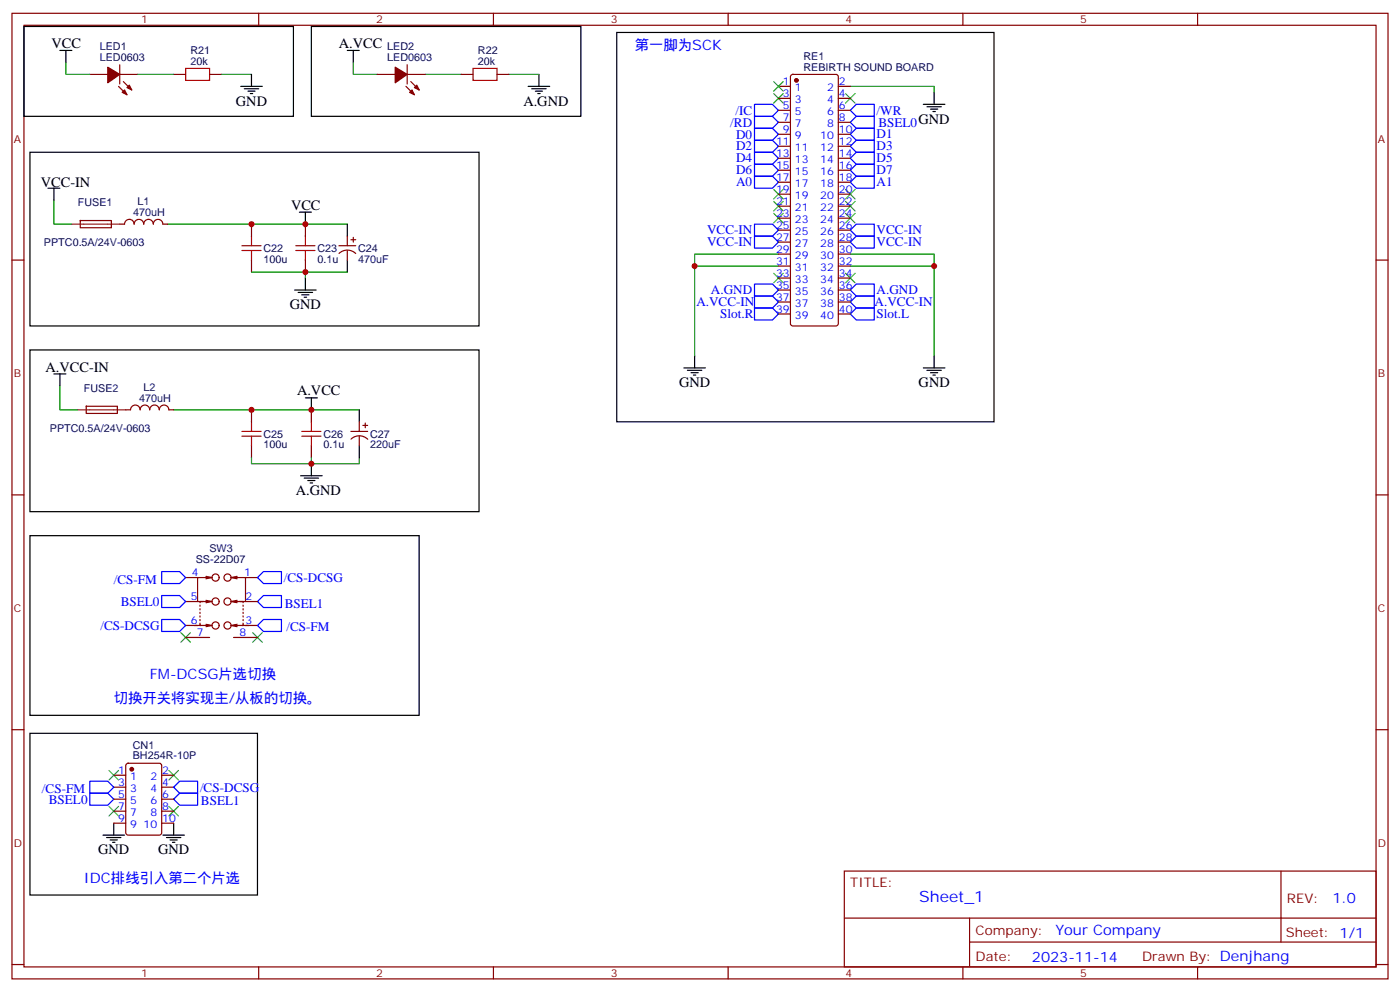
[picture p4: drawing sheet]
<svg xmlns="http://www.w3.org/2000/svg" width="412mm" height="292mm" viewBox="0 0 412 292" stroke-linecap="round" stroke-linejoin="round" font-family="sans-serif">
<g fill="none" stroke="#870000" stroke-width=".35">
<path d="M3.5 3.9h405.4v284.4h-405.4zM7.1 7.4h398.2v277.3h-398.2zM35.3 19.1v5.6M76.2 3.9v3.5M119.9 19.1v5.6M145.3 3.9v3.5M214.5 3.9v3.5M283.6 3.9v3.5M352.8 3.9v3.5M26.5 21.9h5.2M34.9 25.4l2.5 2.5M35.3 21.9h5.3"/>
<path d="M36.3 24l2.5 2.5M51.2 21.9h3.5M61.7 21.9h3.6M111.1 21.9h5.3M119.6 25.4l2.5 2.5M119.9 21.9h5.3M121 24l2.5 2.5M135.8 21.9h3.5M146.4 21.9h3.5M229.3 25.4h3.5M229.3 29h3.5M229.3 32.5h3.5"/>
<path d="M229.3 36h3.5M229.3 39.5h3.5M233.1 22.1l.4-.2h12.7l.5 .2 .2 .5v72.7l-.2 .5-.5 .2h-12.7l-.5-.2-.2-.5v-72.7zM246.9 25.4h3.6M246.9 29h3.6M246.9 32.5h3.6M246.9 36h3.6M246.9 39.5h3.6M229.3 43.1h3.5M229.3 46.6h3.5M229.3 50.1h3.5M229.3 53.7h3.5"/>
<path d="M229.3 57.2h3.5M246.9 43.1h3.6M246.9 46.6h3.6M246.9 50.1h3.6M246.9 53.7h3.6M246.9 57.2h3.6M3.5 76.6h3.6M23.6 65l9.2-.1v2.1l-9.1 .1zM35.3 66h1.4a1.41 1.41 0 0 1 1.4-1.4 1.41 1.41 0 0 1 1.4 1.4 1.41 1.41 0 0 1 1.4-1.4 1.41 1.41 0 0 1 1.4 1.4 1.41 1.41 0 0 1 1.4-1.4 1.41 1.41 0 0 1 1.5 1.4 1.41 1.41 0 0 1 1.4-1.4 1.41 1.41 0 0 1 1.4 1.4h1.4M74.1 66v3.5M74.1 76.6v3.5M90 66v3.5"/>
<path d="M90 76.6v3.5M99.8 72.4h5M99.9 74.6a3.5 3.5 0 0 1 4.9 .1M102.3 69.5v2.9M102.3 73.8v2.8M103.4 70.6h1.4M104.1 69.9v1.4M229.3 78.4h3.5M229.3 74.8h3.5M229.3 71.3h3.5M229.3 67.8h3.5M229.3 64.2h3.5"/>
<path d="M229.3 60.7h3.5M246.9 78.4h3.6M246.9 74.8h3.6M246.9 71.3h3.6M246.9 67.8h3.6M246.9 64.2h3.6M246.9 60.7h3.6M405.3 76.6h3.6M229.3 92.5h3.5M229.3 88.9h3.5M229.3 85.4h3.5M229.3 81.9h3.5"/>
<path d="M246.9 92.5h3.6M246.9 88.9h3.6M246.9 85.4h3.6M246.9 81.9h3.6M25.4 119.6h9.1l.1 2.1h-9.2zM37 120.7h1.5a1.41 1.41 0 0 1 1.4-1.4 1.41 1.41 0 0 1 1.4 1.4 1.41 1.41 0 0 1 1.4-1.4 1.41 1.41 0 0 1 1.4 1.4 1.41 1.41 0 0 1 1.4-1.4 1.41 1.41 0 0 1 1.4 1.4 1.41 1.41 0 0 1 1.4-1.4 1.41 1.41 0 0 1 1.4 1.4h1.5M74.1 120.7v3.5M74.1 131.3v3.5M91.7 120.7v3.5M91.7 131.3v3.5M103.4 127h4.9M103.4 129.3a3.5 3.5 0 0 1 4.9 0"/>
<path d="M105.8 124.2v2.8M105.8 128.4v2.9M106.9 125.3h1.4M107.6 124.6v1.4M3.5 145.7h3.6M405.3 145.7h3.6M54.7 170.1h3.5M54.7 177.1h5.3M58.9 178.2v.3M58.9 179.2v.4M60.7 176.8l1.7 .3-1.7 .4M60.7 169.7l1.7 .4"/>
<path d="M61.7 177.1h-2.8v.4M62.4 170.1h-4.2v7M62.4 170.1l-1.7 .3M68.1 170.1h4.2v7M68.1 170.1l1.7 .3M68.1 177.1l1.7 .4M68.8 177.1h2.8v.4M69.8 169.7l-1.7 .4M69.8 176.8l-1.7 .3M70.6 177.1h5.2M71.6 178.2v.3M71.6 179.2v.4"/>
<path d="M72.3 170.1h3.5M54.7 184.2h4.4M54.7 187.7h7M58.9 183.5v.7h2.8M58.9 180.3v.4M58.9 181.4v.3M58.9 182.4v.4M60.7 183.8l1.7 .4-1.7 .3M68.1 184.2l1.7 .3M68.8 187.7h7M69.8 183.8l-1.7 .4M71.4 184.2h4.4"/>
<path d="M71.6 183.5v.7h-2.8M71.6 180.3v.4M71.6 181.4v.3M71.6 182.4v.4M3.5 214.9h3.6M405.3 214.9h3.6M33.5 228.3h3.5M33.5 231.8h3.5M33.5 238.9h3.5M33.5 235.3h3.5M37.3 225l.4-.2h9.2l.7 .4v20l-.4 .7h-9.5l-.6-.4-.1-20zM47.6 228.3h3.6"/>
<path d="M47.6 231.8h3.6M47.6 238.9h3.6M47.6 235.3h3.6M33.5 242.4h3.5M47.6 242.4h3.6M248.7 256.5h156.6v28.2h-156.6zM377.3 256.5v20.9M248.7 270.4h156.5M285.6 277.4h119.6M285.6 270.4v14.1M3.5 284h3.6M76.2 284.7v3.6"/>
<path d="M145.3 284.7v3.6M214.5 284.7v3.6M283.6 284.7v3.6M352.8 284.7v3.6M405.3 284h3.6"/>
<circle cx="63.5" cy="177.1" r="1.06"/>
<circle cx="63.5" cy="170.1" r="1.06"/>
<circle cx="67" cy="177.1" r="1.06"/>
<circle cx="67" cy="170.1" r="1.06"/>
<circle cx="63.5" cy="184.2" r="1.06"/>
<circle cx="67" cy="184.2" r="1.06"/>
</g>
<g fill="none" stroke="#00f" stroke-width=".35">
<path d="M222.2 30.7h5.3l1.8 1.8-1.8 1.8h-5.3zM222.2 34.3h5.3l1.8 1.7-1.8 1.8h-5.3zM222.2 37.8h5.3l1.8 1.7-1.8 1.8h-5.3zM252.2 34.3h5.3v3.5h-5.3l-1.7-1.8zM252.2 30.7h5.3v3.6h-5.3l-1.7-1.8zM252.2 37.8h5.3v3.5h-5.3l-1.7-1.8zM222.2 41.3h5.3l1.8 1.8-1.8 1.7h-5.3zM222.2 44.8h5.3l1.8 1.8-1.8 1.8h-5.3zM222.2 48.4h5.3l1.8 1.7-1.8 1.8h-5.3zM222.2 51.9h5.3l1.8 1.8-1.8 1.7h-5.3zM252.2 51.9h5.3v3.5h-5.3l-1.7-1.7zM252.2 41.3h5.3v3.5h-5.3l-1.7-1.7z"/>
<path d="M252.2 44.8h5.3v3.6h-5.3l-1.7-1.8zM252.2 48.4h5.3v3.5h-5.3l-1.7-1.8zM222.2 66h5.3l1.8 1.8-1.8 1.7h-5.3zM222.2 69.5h5.3l1.8 1.8-1.8 1.8h-5.3zM252.2 66h5.3v3.5h-5.3l-1.7-1.7zM252.2 69.5h5.3v3.6h-5.3l-1.7-1.8zM222.2 83.6h5.3l1.8 1.8-1.8 1.8h-5.3zM222.2 87.2h5.3l1.8 1.7-1.8 1.8h-5.3zM222.2 90.7h5.3l1.8 1.8-1.8 1.7h-5.3zM250.5 92.5l1.7-1.8h5.3v3.5h-5.3zM250.5 88.9l1.7-1.7h5.3v3.5h-5.3zM252.2 83.6h5.3v3.6h-5.3l-1.7-1.8z"/>
<path d="M47.6 175.4h5.3l1.8 1.7-1.8 1.8h-5.3zM47.6 168.3h5.3l1.8 1.8-1.8 1.7h-5.3zM77.6 175.4h5.3v3.5h-5.3l-1.8-1.8zM77.6 168.3h5.3v3.5h-5.3l-1.8-1.7zM47.6 182.4h5.3l1.8 1.8-1.8 1.7h-5.3zM77.6 182.4h5.3v3.5h-5.3l-1.8-1.7zM26.5 233.6h5.2l1.8 1.7-1.8 1.8h-5.2zM26.5 230h5.2l1.8 1.8-1.8 1.8h-5.2zM51.2 231.8l1.7-1.8h5.3v3.6h-5.3zM52.9 233.6h5.3v3.5h-5.3l-1.7-1.8z"/>
</g>
<g fill="none" stroke="#000" stroke-width=".35">
<path d="M7.1 7.8h79.3v26.5h-79.3zM17.6 14.9h3.6M19.4 14.9v3.5M91.7 7.8h79.4v26.5h-79.4zM102.3 14.9h3.5M104.1 14.9v3.5M181.7 9.6h111.1v114.6h-111.1zM70.9 25.4h6.4M72 26.1h4.2M73 26.8h2.1M73.7 27.6h.7M74.1 21.9v3.5"/>
<path d="M155.6 25.4h6.3M156.6 26.1h4.3M157.7 26.8h2.1M158.4 27.6h.7M158.7 21.9v3.5M272 30.7h6.3M273 31.4h4.3M274.1 32.1h2.1M274.8 32.8h.7M275.2 27.2v3.5M8.8 44.8h132.3v51.2h-132.3zM14.1 55.4h3.5"/>
<path d="M15.9 55.4v3.5M88.2 62.5h3.5M90 62.5v3.5M102.3 66v3.5M102.3 76.6v3.5M86.8 85.4h6.3M87.8 86.1h4.3M88.9 86.8h2.1M89.6 87.5h.7M90 81.9v3.5M8.8 103h132.3v47.7h-132.3zM15.9 110.1h3.5"/>
<path d="M17.6 110.1v3.5M90 117.2h3.5M91.7 117.2v3.5M201.4 108.3h6.4M202.5 109h4.2M203.6 109.7h2.1M204.3 110.5h.7M204.6 104.8v3.5M272 108.3h6.3M273 109h4.3M274.1 109.7h2.1M274.8 110.5h.7"/>
<path d="M275.2 104.8v3.5M91.7 136.6v3.5M105.8 120.7v3.5M105.8 131.3v3.5M8.8 157.7h114.7v52.9h-114.7zM88.5 140.1h6.4M89.6 140.8h4.2M90.7 141.5h2.1M91.4 142.2h.7M8.8 215.9h67v47.7h-67zM30.3 245.9h6.4M31.4 246.6h4.2"/>
<path d="M32.5 247.3h2.1M33.2 248h.7M33.5 242.4v3.5M48 245.9h6.3M49 246.6h4.3M50.1 247.3h2.1M50.8 248h.7M51.2 242.4v3.5"/>
</g>
<g fill="none" stroke="#008700" stroke-width=".35">
<path d="M19.4 18.4v3.5h7.1M104.1 18.4v3.5h7M40.6 21.9h10.6M65.3 21.9h8.8M125.2 21.9h10.6M149.9 21.9h8.8M250.5 25.4h24.7v1.8M15.9 58.9v7.1h5.3M49.4 66h52.9M204.6 78.4h24.7M229.3 74.8h-24.7v30M250.5 78.4h24.7"/>
<path d="M250.5 74.8h24.7v30M74.1 80.1h15.9M102.3 80.1h-12.3v1.8M17.6 113.6v7.1h5.3M51.2 120.7h54.6M74.1 134.8v1.8h17.6M91.7 134.8v1.8h14.1v-1.8"/>
</g>
<g fill="none" stroke="#3c3" stroke-width=".35">
<path d="M227.9 27.6l2.8 2.8M227.9 24l2.8 2.8M230.7 27.6l-2.8 2.8M230.7 24l-2.8 2.8M249.1 27.6l2.8 2.8M251.9 27.6l-2.8 2.8M227.9 55.8l2.8 2.8M227.9 59.3l2.8 2.8M230.7 55.8l-2.8 2.8M230.7 59.3l-2.8 2.8M249.1 55.8l2.8 2.8M249.1 59.3l2.8 2.8"/>
<path d="M251.9 55.8l-2.8 2.8M251.9 59.3l-2.8 2.8M227.9 62.8l2.8 2.9M230.7 62.8l-2.8 2.9M249.1 62.8l2.8 2.9M251.9 62.8l-2.8 2.9M227.9 80.5l2.8 2.8M230.7 80.5l-2.8 2.8M249.1 80.5l2.8 2.8M251.9 80.5l-2.8 2.8M53.3 186.3l2.8 2.8M56.1 186.3l-2.8 2.8"/>
<path d="M74.4 186.3l2.9 2.8M77.3 186.3l-2.9 2.8M32.1 237.5l2.8 2.8M32.1 226.9l2.8 2.8M34.9 237.5l-2.8 2.8M34.9 226.9l-2.8 2.8M49.7 237.5l2.9 2.8M49.7 226.9l2.9 2.8M52.6 237.5l-2.9 2.8M52.6 226.9l-2.9 2.8"/>
</g>
<g fill="#870000" stroke="#870000" stroke-width=".35">
<path d="M116.4 19.8l3.5 2.1-3.5 2.5z"/>
<path d="M120.6 27.2l.8-.7 .7 1.4z"/>
<path d="M122.1 25.8l.7-.7 .7 1.4z"/>
<path d="M31.7 19.8l3.6 2.1-3.6 2.5z"/>
<path d="M36.7 26.5l.7 1.4-1.4-.7z"/>
<path d="M37.4 25.8l.7-.7 .7 1.4z"/>
<circle cx="38.8" cy="226.5" r=".53"/>
<circle cx="234.6" cy="23.7" r=".53"/>
</g>
<g fill="none" stroke="#a10000" stroke-width=".35">
<path d="M54.7 20.1h7v3.6h-7zM139.3 20.1h7.1v3.6h-7.1zM71.3 73.8h5.6M71.3 72.4h5.6M74.1 69.5v2.9M74.1 73.8v2.8M87.1 73.8h5.7M87.1 72.4h5.7M90 69.5v2.9M90 73.8v2.8M71.3 128.4h5.6M71.3 127h5.6"/>
<path d="M74.1 124.2v2.8M74.1 128.4v2.9M88.9 128.4h5.6M88.9 127h5.6M91.7 124.2v2.8M91.7 128.4v2.9"/>
</g>
<path d="M21.2 66h14.1M22.9 120.7h14.1" fill="none" stroke="#8c2424" stroke-width=".35"/>
<g fill="#c00">
<circle cx="91.7" cy="136.6" r=".88"/>
<circle cx="90" cy="80.1" r=".88"/>
<circle cx="91.7" cy="120.7" r=".88"/>
<circle cx="90" cy="66" r=".88"/>
<circle cx="204.6" cy="78.4" r=".88"/>
<circle cx="275.2" cy="78.4" r=".88"/>
<circle cx="74.1" cy="66" r=".88"/>
<circle cx="74.1" cy="120.7" r=".88"/>
</g>
<text font-size="4.6" fill="#00f" x="270.8" y="265.5">Sheet_1</text>
<g font-size="4.2">
<text x="15.2" y="14.1">VCC</text>
<text x="99.8" y="14.1">A.VCC</text>
<text x="69.5" y="31.1">GND</text>
<text x="154.2" y="31.1">A.GND</text>
<text x="12" y="55.1">VCC-IN</text>
<text x="85.7" y="61.8">VCC</text>
<text x="85.4" y="91.1">GND</text>
<text x="13.4" y="109.4">A.VCC-IN</text>
<text x="200" y="114">GND</text>
<text x="270.6" y="114">GND</text>
<text x="87.5" y="116.5">A.VCC</text>
<text x="87.1" y="145.7">A.GND</text>
<text x="28.9" y="251.6">GND</text>
<text x="46.6" y="251.6">GND</text>
</g>
<g font-size="4.2" fill="#00f">
<text x="187" y="14.9">第一脚为SCK</text>
<text x="44.1" y="200.1">FM-DCSG片选切换</text>
<text x="33.5" y="207.1">切换开关将实现主/从板的切换。</text>
<text x="24.7" y="260">IDC排线引入第二个片选</text>
<text x="392.5" y="265.8">1.0</text>
<text x="310.9" y="275.3">Your Company</text>
<text x="304" y="283.1">2023-11-14</text>
</g>
<g font-size="3.9" fill="#00f">
<text x="216.6" y="33.7">/IC</text>
<text x="258.2" y="33.7">/WR</text>
<text x="215.1" y="37.3">/RD</text>
<text x="216.8" y="40.8">D0</text>
<text x="258.2" y="40.7">D1</text>
<text x="258.8" y="37.3">BSEL0GND</text>
<text x="216.8" y="44.2">D2</text>
<text x="216.8" y="47.8">D4</text>
<text x="258.2" y="44.2">D3</text>
<text x="258.2" y="47.8">D5</text>
<text x="216.8" y="51.3">D6</text>
<text x="258.2" y="51.3">D7</text>
<text x="216.8" y="54.9">A0</text>
<text x="258.2" y="54.8">A1</text>
<text x="208.3" y="69">VCC-IN</text>
<text x="258.2" y="69">VCC-IN</text>
<text x="208.3" y="72.5">VCC-IN</text>
<text x="258.2" y="72.5">VCC-IN</text>
<text x="209.4" y="86.7">A.GND</text>
<text x="258.2" y="86.7">A.GND</text>
<text x="205.1" y="90.2">A.VCC-IN</text>
<text x="212.2" y="93.7">Slot.R</text>
<text x="257.6" y="90.2">A.VCC-IN</text>
<text x="258.2" y="93.8">Slot.L</text>
<text x="33.5" y="171.8">/CS-FM</text>
<text x="83.6" y="171.3">/CS-DCSG</text>
<text x="35.5" y="178.4">BSEL0</text>
<text x="83.9" y="178.9">BSEL1</text>
<text x="29.6" y="185.5">/CS-DCSG</text>
<text x="84.4" y="185.9">/CS-FM</text>
<text x="12.3" y="233.6">/CS-FM</text>
<text x="58.9" y="233.1">/CS-DCSG</text>
<text x="14.4" y="236.6">BSEL0</text>
<text x="59.2" y="237.1">BSEL1</text>
</g>
<g font-size="3.9" fill="#800">
<text x="250.5" y="261.1">TITLE:</text>
<text x="379.1" y="265.8">REV:</text>
<text x="287.4" y="275.3">Company:</text>
<text x="378.7" y="275.9">Sheet: 1/1</text>
<text x="287.4" y="283">Date:</text>
<text x="336.4" y="283.1">Drawn By: Denjhang</text>
</g>
<g font-size="3.2" fill="#800">
<text x="41.6" y="6.9">1</text>
<text x="110.8" y="6.9">2</text>
<text x="179.9" y="6.9">3</text>
<text x="249.1" y="6.9">4</text>
<text x="318.2" y="6.9">5</text>
<text x="4.1" y="42">A</text>
<text x="405.9" y="42">A</text>
<text x="4.1" y="111.2">B</text>
<text x="405.9" y="111.2">B</text>
<text x="4.1" y="180.3">C</text>
<text x="405.9" y="180.3">C</text>
<text x="4.1" y="249.4">D</text>
<text x="405.9" y="249.4">D</text>
<text x="41.6" y="287.7">1</text>
<text x="110.8" y="287.7">2</text>
<text x="179.9" y="287.7">3</text>
<text x="249.1" y="287.7">4</text>
<text x="318.2" y="287.7">5</text>
</g>
<g font-size="3.2" fill="#000080">
<text x="29.4" y="14.9">LED1</text>
<text x="56.1" y="15.9">R21</text>
<text x="114.1" y="14.9">LED2</text>
<text x="140.8" y="15.9">R22</text>
<text x="236.7" y="17.7">RE1</text>
<text x="29.4" y="18">LED0603</text>
<text x="56.1" y="19.1">20k</text>
<text x="114.1" y="18">LED0603</text>
<text x="140.8" y="19.1">20k</text>
<text x="236.7" y="20.8">REBIRTH SOUND BOARD</text>
<text x="22.9" y="60.8">FUSE1</text>
<text x="39.2" y="63.6">470uH</text>
<text x="40.5" y="60.3">L1</text>
<text x="12.9" y="72.4">PPTC0.5A/24V-0603</text>
<text x="77.6" y="77.4">100u</text>
<text x="77.6" y="74.2">C22</text>
<text x="93.5" y="77.4">0.1u</text>
<text x="93.5" y="74.2">C23</text>
<text x="105.5" y="77.4">470uF</text>
<text x="105.5" y="74.2">C24</text>
<text x="24.7" y="115.4">FUSE2</text>
<text x="41" y="118.3">470uH</text>
<text x="42.3" y="115">L2</text>
<text x="14.7" y="127.1">PPTC0.5A/24V-0603</text>
<text x="77.6" y="128.9">C25</text>
<text x="95.2" y="128.9">C26</text>
<text x="109" y="128.9">C27</text>
<text x="77.6" y="132">100u</text>
<text x="95.2" y="132">0.1u</text>
<text x="109" y="132">220uF</text>
<text x="57.7" y="165.9">SS-22D07</text>
<text x="61.7" y="162.4">SW3</text>
<text x="39.1" y="220.5">CN1</text>
<text x="39.1" y="223.5">BH254R-10P</text>
</g>
<g font-size="3.2" fill="#00f">
<text x="230.6" y="25.1">1</text>
<text x="230.6" y="28.6">3</text>
<text x="234.1" y="26.8">1</text>
<text x="243.6" y="26.8">2</text>
<text x="247.1" y="28.6">4</text>
<text x="247.1" y="25.1">2</text>
<text x="230.6" y="32.1">5</text>
<text x="230.6" y="35.7">7</text>
<text x="234.1" y="30.4">3</text>
<text x="234.1" y="33.9">5</text>
<text x="243.6" y="33.9">6</text>
<text x="243.6" y="30.4">4</text>
<text x="247.1" y="35.7">8</text>
<text x="247.1" y="32.1">6</text>
<text x="230.6" y="39.2">9</text>
<text x="234.1" y="37.4">7</text>
<text x="234.1" y="41">9</text>
<text x="241.6" y="41">10</text>
<text x="243.6" y="37.4">8</text>
<text x="247.1" y="39.2">10</text>
<text x="228.6" y="42.7">11</text>
<text x="228.6" y="46.2">13</text>
<text x="234.1" y="44.5">11</text>
<text x="241.6" y="44.5">12</text>
<text x="247.1" y="46.2">14</text>
<text x="247.1" y="42.7">12</text>
<text x="228.6" y="49.8">15</text>
<text x="228.6" y="53.3">17</text>
<text x="234.1" y="48">13</text>
<text x="234.1" y="51.5">15</text>
<text x="241.6" y="51.5">16</text>
<text x="241.6" y="48">14</text>
<text x="247.1" y="53.3">18</text>
<text x="247.1" y="49.8">16</text>
<text x="228.6" y="56.8">19</text>
<text x="234.1" y="55.1">17</text>
<text x="234.1" y="58.6">19</text>
<text x="241.6" y="58.6">20</text>
<text x="241.6" y="55.1">18</text>
<text x="247.1" y="56.8">20</text>
<text x="228.6" y="60.4">21</text>
<text x="228.6" y="63.9">23</text>
<text x="234.1" y="62.1">21</text>
<text x="234.1" y="65.7">23</text>
<text x="241.6" y="65.7">24</text>
<text x="241.6" y="62.1">22</text>
<text x="247.1" y="63.9">24</text>
<text x="247.1" y="60.4">22</text>
<text x="228.6" y="67.4">25</text>
<text x="228.6" y="70.9">27</text>
<text x="234.1" y="69.2">25</text>
<text x="241.6" y="69.2">26</text>
<text x="247.1" y="70.9">28</text>
<text x="247.1" y="67.4">26</text>
<text x="228.6" y="74.5">29</text>
<text x="228.6" y="78">31</text>
<text x="234.1" y="72.7">27</text>
<text x="234.1" y="76.2">29</text>
<text x="241.6" y="76.2">30</text>
<text x="241.6" y="72.7">28</text>
<text x="247.1" y="78">32</text>
<text x="247.1" y="74.5">30</text>
<text x="228.6" y="81.5">33</text>
<text x="234.1" y="79.8">31</text>
<text x="234.1" y="83.3">33</text>
<text x="241.6" y="83.3">34</text>
<text x="241.6" y="79.8">32</text>
<text x="247.1" y="81.5">34</text>
<text x="228.6" y="85.1">35</text>
<text x="228.6" y="88.6">37</text>
<text x="234.1" y="86.8">35</text>
<text x="241.6" y="86.8">36</text>
<text x="247.1" y="88.6">38</text>
<text x="247.1" y="85.1">36</text>
<text x="228.6" y="92.1">39</text>
<text x="234.1" y="90.3">37</text>
<text x="234.1" y="93.9">39</text>
<text x="241.6" y="93.9">40</text>
<text x="241.6" y="90.3">38</text>
<text x="247.1" y="92.1">40</text>
<text x="56.5" y="169.7">4</text>
<text x="72" y="169.7">1</text>
<text x="56.2" y="176.8">5</text>
<text x="72.3" y="176.8">2</text>
<text x="56.2" y="183.8">6</text>
<text x="72.3" y="183.8">3</text>
<text x="58" y="187.4">7</text>
<text x="70.6" y="187.4">8</text>
<text x="34.8" y="227.9">1</text>
<text x="47.8" y="227.9">2</text>
<text x="34.8" y="231.5">3</text>
<text x="38.3" y="229.7">1</text>
<text x="38.3" y="233.2">3</text>
<text x="44.3" y="233.2">4</text>
<text x="44.3" y="229.7">2</text>
<text x="47.8" y="231.5">4</text>
<text x="34.8" y="235">5</text>
<text x="34.8" y="238.5">7</text>
<text x="38.3" y="236.7">5</text>
<text x="44.3" y="236.7">6</text>
<text x="47.8" y="238.5">8</text>
<text x="47.8" y="235">6</text>
<text x="34.8" y="242">9</text>
<text x="38.3" y="240.3">7</text>
<text x="38.3" y="243.8">9</text>
<text x="42.3" y="243.8">10</text>
<text x="44.3" y="240.3">8</text>
<text x="47.8" y="242">10</text>
</g>
</svg>
